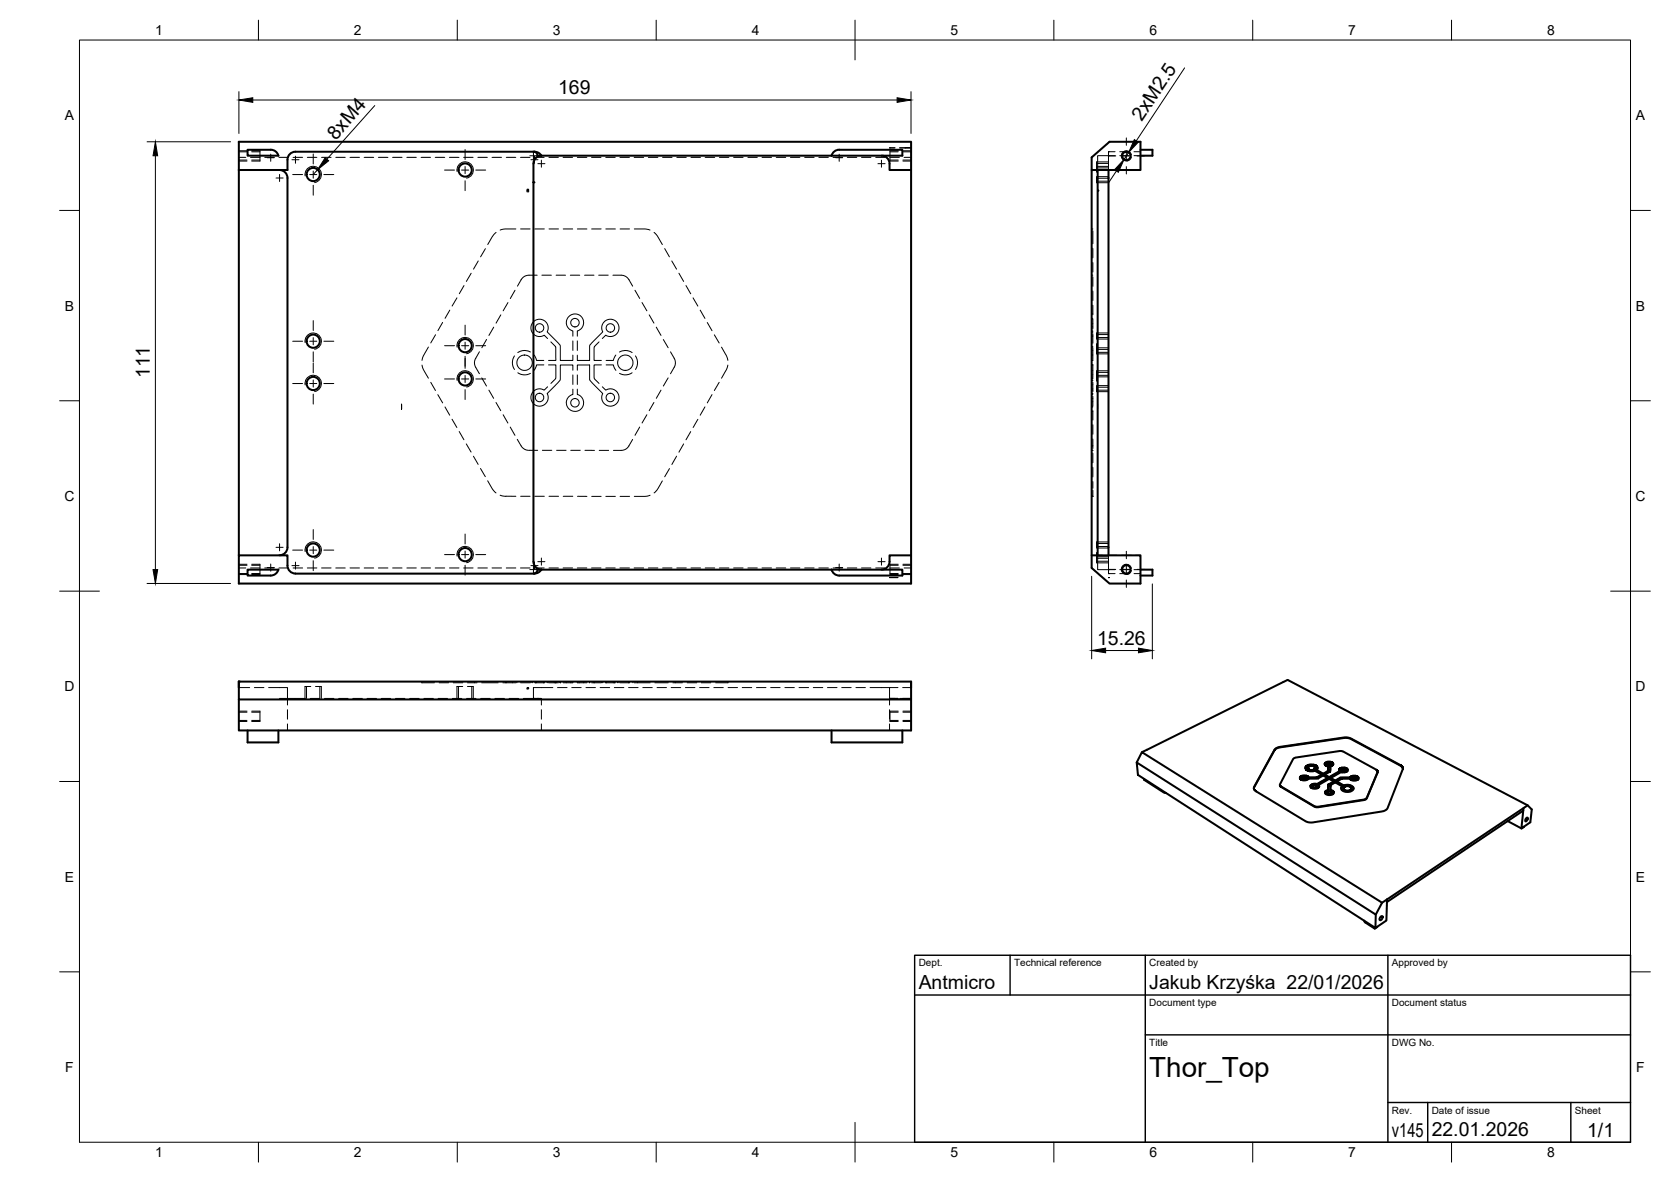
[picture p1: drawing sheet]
<svg xmlns="http://www.w3.org/2000/svg" width="420mm" height="297mm" viewBox="0 0 420 297" stroke-linecap="round" stroke-linejoin="round" font-family="sans-serif">
<!-- layer: Hidden -->
<g fill="none" stroke="#000" stroke-width=".25">
<path d="M60 39.5h1.8M60 38.1h2.1M63 39.5h2.4M63.3 38.1h2.1M65.4 37.9v2.6M66.6 39.5h2.3M70.1 39.5h2.4M73.7 39.5h2.4M77.3 39.5h2.4M80.9 39.5h2.3M84.4 39.5h2.4M88 39.5h2.4"/>
<path d="M91.6 39.5h2.4M95.1 39.5h2.4M98.7 39.5h2.4M102.3 39.5h2.4M105.9 39.5h2.3M109.4 39.5h2.4M113 39.5h2.4M116.6 39.5h2.4M120.2 39.5h2.3M123.7 39.5h2.4M127.3 39.5h2.4M130.9 39.5h2.4"/>
<path d="M134.5 39.5h2.3M138 39.5h2.4M141.6 39.5h2.4M145.2 39.5h2.4M148.7 39.5h2.4M152.3 39.5h2.4M155.9 39.5h2.4M159.4 39.5h2.4M163 39.5h2.4M166.6 39.5h2.4M170.2 39.5h2.4M173.7 39.5h2.4"/>
<path d="M177.3 39.5h2.4M180.9 39.5h2.4M184.5 39.5h2.3M188 39.5h2.4M191.6 39.5h2.4M195.2 39.5h2.4M198.8 39.5h2.3M202.3 39.5h2.4M205.9 39.5h2.4M209.5 39.5h2.4M213 39.5h2.4M216.6 39.5h2.4"/>
<path d="M220.2 39.5h2.4M223.7 37.2h.1M223.7 37.2h1.3M223.8 39.5h2.3M223.8 37.9v2.6M223.8 38.1h2M226.2 37.2h1.4M227 38.1h2.1M227.3 39.5h1.8M227.6 37.2h1.5h-1.5M278.7 37.2h.1M278.7 38.1v1"/>
<path d="M278.7 38.1h.1M278.7 39.1h.1M280.4 39.1h-4.4v3.6h1.2M280.4 38.1h-1.7v4.6M281.6 38.1h2.3M281.6 39.1h2.3M285.1 38.1h1.7M285.1 39.1h1.7M60 40.2h2.1M63.3 40.2h2.1M124.7 58.4l-1 1.1-1.1 2M129.7 57.5h-2.7l-1.2 .3"/>
<path d="M130.9 57.5h2.4M132.5 47.9h.4v-.4h-.4v.7h.4v-.3M134.1 45.8h.1M134.5 57.5h2.4M138 57.5h2.4M141.6 57.5h2.4M145.2 57.5h2.4M148.8 57.5h2.4M152.3 57.5h2.4M155.9 57.5h2.4M159.5 57.5h2.7l1.2 .3M164.5 58.4l.8 .9 1.2 2.2"/>
<path d="M223.8 40.2h2M227 40.2h2.1M274.5 57.5h.3M274.8 58v3.2M275.7 44.5v1.4M275.7 40.7v2.6M275.7 45.5h3M275.7 42.2h3M275.7 44.4h3M275.7 41.1h3M276 47.5l.3 .4-.3 .3M278.4 42.7h2.4"/>
<path d="M278.7 45.8h.1M282 42.7h2.4M285.6 42.7h1.2M113.1 77.9l-1.2 2.1M114.9 74.9l-1.2 2M116.7 71.8l-1.2 2M118.5 68.7l-1.2 2M120.2 65.6l-1.1 2M122 62.5l-1.2 2M125.9 79.1l-1.2 2.1M127.7 76l-1.2 2.1M129.5 72.9l-1.2 2.1"/>
<path d="M135.1 69.2h-2.3l-.9 .3-.7 .5-1.1 1.9M136.2 69.2h2.4M139.8 69.2h2.4M143.4 69.2h2.4M147 69.2h2.4M150.5 69.2h2.4M154.1 69.2h2.2l1 .3 .8 .7 1 1.7M159.7 72.9l1.1 2.1M161.4 76l1.2 2.1M163.2 79.1l1.2 2.1M167.1 62.5l1.2 2M168.9 65.6l1.2 2"/>
<path d="M170.7 68.7l1.2 2M172.5 71.8l1.2 2M174.3 74.9l1.2 2M176.1 77.9l1.1 2.1M274.5 69.2h.3M274.5 78.9h.3M274.8 62.4v2.4M274.8 66v2.4M274.8 69.6v2.4M274.8 73.1v2.4M274.8 76.7v2.4M106.1 91.7l.3 1.1 1.3 2.2"/>
<path d="M107.7 87.2l-1.3 2.3-.3 1.1M108.3 96.1l1.2 2M109.5 84.1l-1.2 2.1M110.1 99.2l1.2 2M111.3 81l-1.2 2.1M120.5 88.4l-1 1.9-.2 .8 .2 .9 1 1.9M121.1 95l1.2 2M122.3 85.3l-1.1 2.1M122.9 98.1l1.2 2M124.1 82.2l-1.2 2.1M129.3 89.4l-.4 .9-.1 1.1 .6 1.4M130.2 93.7l1.5 .5 .9-.1 .8-.3"/>
<path d="M133.4 88.5l-1.7-.4-1.5 .5M134.3 89.2l.6 1.4h1.8M136.7 91.7h-1.8l-.6 1.4M137.7 85.1l-.9-.9-.7 .3-.7 .1-.9-.3-.5-.4-.4-.9-.1-.8 .3-.8 .5-.7 .6-.3 1-.2 1 .4 .6 .6 .3 1-.2 1.2 3.2 3.4 .1 3.8h3.1v-1.4M137.9 91.7h1.9l-.1 3.4-1.2 1.3M138.5 85.9l1.2 1.3 .1 3.4h-1.9M144 97.8v1.3l-1.1 .7-.4 .7-.1 .7 .1 .8 .5 .8 .6 .3 .9 .3 1.4-.4 .5-.6 .3-.8v-.7l-.3-.9-.5-.5-.7-.4v-1.3M144 93v-1.3h-3.1l-.1 3.8-3.2 3.4 .2 1.2-.3 1-.7 .7-.8 .3-1.1-.2-.7-.4-.4-.6-.3-.8 .1-.9 .4-.7 .5-.5 .8-.3 .9 .1 .6 .3 .9-.9M144 84.5v-1.3l-1.1-.7-.4-.7-.1-.7 .1-.8 .5-.8 .6-.4 .9-.2 1.4 .4 .5 .5 .3 .8-.2 1.5-.6 .7-.7 .4v1.3M144 85.7v2.4M144 94.2v2.4M145.2 93v-1.3h3.1v3.7l3.3 3.5-.3 1.2 .4 1 .6 .7 .8 .3 1.2-.2 .6-.4 .5-.6 .2-.8v-.9l-.4-.6-.6-.6-.8-.3-.9 .1-.6 .3-.9-.9"/>
<path d="M145.2 85.7v2.4M145.2 94.2v2.4M150.6 85.9l-1.2 1.4v3.3h1.8M151.2 91.7h-1.8v3.3l1.2 1.4M151.4 85.1l.9-.9 .8 .3 .6 .1 .9-.3 .5-.4 .5-.9v-.8l-.2-.8-.5-.7-.7-.3-1-.2-.8 .3-.7 .7-.4 1 .3 1.2-3.3 3.4v3.8h-3.1v-1.4M152.4 91.7h1.8l.7 1.4M154.9 89.2l-.7 1.4h-1.8M155.8 88.5l1.6-.4 1.5 .5M158.9 93.7l-1.4 .5-1-.1-.7-.3M159.8 89.4l.5 1.5-.1 1-.4 .9M165 82.2l1.2 2.1M166.2 98.1l-1.2 2"/>
<path d="M166.8 85.3l1.2 2.1M168 95l-1.2 2M168.6 88.4l1 1.8 .2 .8-.2 1.1-1 1.8M177.8 81.1l1.2 2M179 99.2l-1.2 2M179.6 84.1l1.2 2.1M180.8 96.1l-1.2 2M181.4 87.2l1.2 2 .4 1.4M183 91.7l-.4 1.3-1.2 2M274.5 98.8h.3M274.5 93.1h.3M274.5 89.2h.3"/>
<path d="M274.5 80h.3M274.5 82.2h.3M274.5 81.4h.3M274.5 83.5h.3M274.5 99.1h.3M274.5 91.7h.3M274.5 95.2h.3M274.5 95.6h.3M274.5 96.7h.3M274.5 98.9h.3M274.5 97.7h.3M274.5 98.1h.3"/>
<path d="M274.5 95.5h.3M274.5 94.8h.3M274.5 94.2h.3M274.5 88.1h.3M274.5 90.6h.3M274.5 87.2h.3M274.5 84.2h.3M274.5 84.6h.3M274.5 80.2h.3M274.5 83.4h.3M274.5 87.1h.3M274.5 83.2h.3"/>
<path d="M274.5 95.1h.3M274.8 91.6v3.2M274.8 87.4v3.1M274.8 80.3v2.4M274.8 83.9v2.3M274.8 96v2.4M274.8 99.6v2.4M275.7 86.3v2.6M275.7 83.7v1.4M275.7 93.2v2.6M275.7 97v1.4M275.7 98.1h3"/>
<path d="M275.7 87.4h3M275.7 84.1h3M275.7 96.9h3M275.7 93.6h3M275.7 88.5h3M275.7 85.2h3M275.7 94.7h3M101 101.6v1.2M111.9 102.3l1.2 2M113.7 105.4l1.2 2M115.5 108.4l1.1 2.1M117.2 111.6l1.2 2"/>
<path d="M119 114.6l1.2 2.1M120.8 117.7l1.2 2.1M124.7 101.1l1.2 2.1M126.5 104.2l1.2 2.1M128.3 107.3l1.2 2.1M130.1 110.4l1.1 1.9 .7 .6 .9 .3h2.4M136.4 113.2h2.3M140 113.2h2.3M143.5 113.2h2.4M147.1 113.2h2.4M150.7 113.2h2.3M159.1 110.4l-1 1.8-.8 .7-1 .3h-2.1"/>
<path d="M160.8 107.3l-1.1 2.1M162.6 104.2l-1.2 2.1M164.4 101.1l-1.2 2.1M168.3 117.8l-1.2 2M170.1 114.6l-1.2 2.1M171.9 111.6l-1.2 2M173.7 108.5l-1.2 2M175.5 105.4l-1.2 2M177.2 102.3l-1.1 2M274.5 113.2h.3M274.5 101h.3M274.5 102.3h.3"/>
<path d="M274.5 100.1h.3M274.5 103.4h.3M274.5 102.1h.3M274.5 112h.3M274.5 112.1h.3M274.8 103.2v2.4M274.8 106.8v2.3M274.8 110.3v2.4M274.8 113.9v2.4M274.8 117.5v2.4M276 101.6v1.2M122.6 120.8l1.2 2.1 .9 1"/>
<path d="M125.8 124.4l1.2 .3h2.7M130.9 124.7h2.4M134.5 124.7h2.4M138 124.7h2.4M141.6 124.7h2.4M145.2 124.7h2.4M148.8 124.7h2.4M152.3 124.7h2.4M155.9 124.7h2.4M163.4 124.5l-1.2 .2h-2.7M166.5 120.8l-1.3 2.4-.7 .7M274.5 124.7h.3"/>
<path d="M274.8 123.2v1.5M274.8 121v1.7M274.8 124.7h.1M275.7 138.8v2.6M275.7 136.2v1.5M275.7 139.9h3M275.7 136.6h3M275.7 137.7h3M277.2 139.6h-1.2v3.6h2.7M278.4 139.6h2.4M278.7 139.6v4.6h1.7M282 139.6h2.4"/>
<path d="M285.6 139.6h1.2M60 142.7h1.8M60 144.1h2.1M60 142.1h2.1M63 142.7h2.4M63.3 144.1h2.1M63.3 142.1h2.1M65.4 141.8v2.6M66.6 142.7h2.3M70.1 142.7h2.4M73.7 142.7h2.4M77.3 142.7h2.4"/>
<path d="M80.9 142.7h2.3M84.4 142.7h2.4M88 142.7h2.4M91.6 142.7h2.4M95.1 142.7h2.4M98.7 142.7h2.4M102.3 142.7h2.4M105.9 142.7h2.3M109.4 142.7h2.4M113 142.7h2.4M116.6 142.7h2.4M120.2 142.7h2.3"/>
<path d="M123.7 142.7h2.4M127.3 142.7h2.4M130.9 142.7h2.4M134.5 142.7h2.3M138 142.7h2.4M141.6 142.7h2.4M145.2 142.7h2.4M148.7 142.7h2.4M152.3 142.7h2.4M155.9 142.7h2.4M159.4 142.7h2.4M163 142.7h2.4"/>
<path d="M166.6 142.7h2.4M170.2 142.7h2.4M173.7 142.7h2.4M177.3 142.7h2.4M180.9 142.7h2.4M184.5 142.7h2.3M188 142.7h2.4M191.6 142.7h2.4M195.2 142.7h2.4M198.8 142.7h2.3M202.3 142.7h2.4M205.9 142.7h2.4"/>
<path d="M209.5 142.7h2.4M213 142.7h2.4M216.6 142.7h2.4M220.2 142.7h2.4M223.7 145.1h2.1zM223.8 142.7h2.3M223.8 141.8v2.6M223.8 144.1h2M223.8 142.1h2M227 144.1h2.1M227 142.1h2.1M227.3 142.7h1.8"/>
<path d="M275.7 141h3M278.7 145.1h.1M278.7 145.1h.3zM278.7 143.2h.1M278.7 144.2h.1M280.4 143.2h-1.7v1M281.6 144.2h2.3M281.6 143.2h2.3M285.1 144.2h1.7M285.1 143.2h1.7M60 172.8h2.8M60 179h2.1"/>
<path d="M63.3 179h2.1M64 172.8h2.4M65.4 178.7v2.6M67.5 172.8h4.8v2.7h-2M72.3 178.4v2.3M76.7 172.5h1.4M76.8 175.5h-4.5v1.7M77.1 172.5v3M79.3 172.5h1.5M80.4 172.5v3h-2.4M81.6 175.5h2.3M85.2 175.5h2.3"/>
<path d="M88.7 175.5h2.4M92.3 175.5h2.4M95.9 175.5h2.3M99.4 175.5h2.4M101 172.8h.1M103 175.5h2.4M106.1 171.3v.3h3.1M106.6 175.5h2.4M110.2 175.5h2.3M110.4 171.6h2.4M113.7 175.5h2.4M114 171.6h2.4"/>
<path d="M114.9 172.5h1.5M115.3 172.5v3M117.3 175.5h2.4M117.5 172.5h1.5M117.6 171.6h2.4M118.6 172.5v3M119.3 171.3v.3M120.9 175.5h2.4M121.1 171.6h4.2M124.4 175.5h2.4M126.4 171.6h3.3M127.2 171.3v.3v-.3"/>
<path d="M128 175.5h2.4M128.8 171.3v.3M130 171.3v.3M130.9 171.6h2.4M131.6 175.5h2.5M132.5 172.8h.4v.3h-.4zM133.5 171.3v.3M133.8 171.3v.3M134.1 175.5h2M134.1 175.5h.1M134.6 171.3v.3M134.9 171.3v.3"/>
<path d="M135.1 175.5h.1M136.1 175.5v1.7M136.1 178.4v2.3M136.7 171.3v.3M136.8 171.3v.3h-2.3M137.6 171.3v.3M137.8 171.3v.3M138 171.6h2.4M139 172.8h-4.9v2.7h2M139.4 171.3v.3M139.7 171.3v.3M140.2 172.8h2.4"/>
<path d="M140.8 171.3v.3M140.9 171.3v.3M142.4 171.3v.3M143.5 171.3v.3M143.8 172.8h2.3M144 171.3v.3h-2.4M145.2 171.3v.3M145.2 171.6h2.4M145.6 171.3v.3M146.7 171.3v.3M147.3 172.8h2.4M148.3 171.3v.3"/>
<path d="M148.8 171.6h2.4M149.4 171.3v.3M150.9 172.8h2.4M151.3 171.3v.3M151.6 171.3v.3M152.3 171.3v.3h2.4M152.4 171.3v.3M154.2 171.3v.3M154.5 172.8h2.4M154.5 171.3v.3M155.3 171.3v.3M155.6 171.3v.3"/>
<path d="M155.9 171.6h2.4M158.1 172.8h2.3M158.1 171.3v.3v-.3M159.2 171.3v.3M159.5 171.6h4M160.3 171.3v.3M161.6 172.8h2.4M164.7 171.6h3.3M165.2 172.8h2.4M168.8 172.8h2.4M169.2 171.6h2.4M169.8 171.3v.3"/>
<path d="M172.3 172.8h2.4M172.8 171.6h2.4M175.9 172.8h2.4M176.4 171.6h2.3M179.5 172.8h2.4M183 171.3v.3h-3.1M183.1 172.8h2.3M186.6 172.8h2.4M190.2 172.8h2.4M193.8 172.8h2.4M197.4 172.8h2.3M200.9 172.8h2.4"/>
<path d="M204.5 172.8h2.4M208.1 172.8h2.4M211.6 172.8h2.4M215.2 172.8h2.4M218.8 172.8h4.9M223.7 175.5h2.1v.3M223.7 175.5h.1M223.7 175.5h2.1M223.7 178.4v2.3M223.8 178.7v2.6M223.8 179h2M225.8 172.8h-2.1v4.4"/>
<path d="M226.2 175.5h2.9M227 175.5h2.1h-1.5M227 172.8h2.1M227 179h2.1M60 181h2.1M63.3 181h2.1M72.3 181.9v1.7M136.1 181.9v1.7M223.7 181.9v1.7M223.8 181h2M227 181h2.1"/>
<circle cx="131.9" cy="91.2" r="1.93"/>
<circle cx="135.7" cy="99.9" r="1.06"/>
<circle cx="135.7" cy="82.4" r="1.05"/>
<circle cx="144.6" cy="81.1" r="1.06"/>
<circle cx="153.5" cy="99.9" r="1.06"/>
<circle cx="153.5" cy="82.4" r="1.06"/>
<circle cx="157.2" cy="91.2" r="1.93"/>
<circle cx="144.6" cy="101.2" r="1.07"/>
</g>
<!-- layer: Visible -->
<g fill="none" stroke="#000" stroke-width=".51">
<path d="M68.1 37.6a2 2 0 0 1 1.9 1.5h-7.7v-1.5h5.8M211 37.6h15.9v1.5h-91.8a.97 .97 0 0 0-1-1M211 37.6a2 2 0 0 0-1.9 1.5M221.7 39.1a2 2 0 0 1 2 2v1.6h5.4v-7.1h-169.1v7.1M286.8 37.6h3v1.5h-3M60 42.7v96.9M70.3 42.7a2 2 0 0 1 2 2M72.3 40.1a2 2 0 0 1 2-2h60.1l.8 .2 .9 .8a2 2 0 0 0-2 2v100a1.99 1.99 0 0 0 2 2l-.5 .7-1.2 .4-60.1-.1a2 2 0 0 1-2-2v-2.5h-12.3v7h169.1v-7M72.3 44.7v92.8a2 2 0 0 1-2 2M72.3 40.1v2.6h-12.3M134.1 45.8h.1M229.1 42.7v96.9"/>
<path d="M274.5 42.7h1.5v96.9M276 42.7h10.8v-7.1h-7.8l-4.5 3.9v103.2l4.5 3.9h7.8v-7h-10.8M278.7 42.7v96.9M229.1 139.6h-5.4a2.96 2.96 0 0 1-1 3.3l-1 .2M274.5 139.6h1.5M62.3 143.2l7.7-.1a2 2 0 0 1-1.9 1.5h-5.8zM209.1 143.2l-74-.1a1.01 1.01 0 0 1-1 1.1M209.1 143.1l17.8 .1v1.4h-15.9l-.8-.2a2 2 0 0 1-1.1-1.3zM286.8 143.2h3v1.4h-3M60 171.3h169.1v4.5h-169.1zM60 175.8v7.8h169.1v-7.8M60 171.3v1.5"/>
<path d="M229.1 171.3v1.5M62.3 183.6v3h7.7v-3M209.1 183.6v3h17.8v-3M285.8 191.6l60.1 38.2-.1 3.4-59.7-38.5zM285.8 191.6l1.3-2.6 60.4 37.9-1.6 2.9M287.1 189l36.7-18.1 60.3 31.5 1 1-.3 3.2-2.3 1.6 .5-4.5M287.7 195.7v.3l4.9 3.1 .6 .2M320.5 188.3l1.4-.6 16.9-2.4 .9 .3 12.4 6.7 .6 .5v.5l-3.8 9.7-.7 .7-18 3h-1l-1-.3-12.4-7.6-.5-.4 .1-.7zM325.2 190.7l.7-.3 11.3-1.7 8.9 4.7 .3 .5-2.7 6.6-.3 .3-12.5 1.9-9-5.3-.1-.3zM327.5 195.3l.6-.1 .4 .3-.7 .3-.4-.2zM328.5 195.5l-.1 .3-.4 .1-.5-.1-.1-.3M328.8 193l.2 .5 .5 .1 1-.1 .2-.5"/>
<path d="M328.9 192.8l.4-.3h.7l.5 .1 .2 .4-.4 .4-.8 .1-.6-.2zM329 195.4l-.5-.4-.7-.1-.8 .2-.2 .4 .5 .5 .8 .1 .9-.4h2.4l1.3-.8 1.1 .6-2.6 1.7-1.1-.1-.6 .6M330.1 197.6v.2l.4 .2 .5-.1 .2-.3M330.1 197.5l.7-.2 .4 .3-.3 .2-.4 .1-.4-.2zM331 193.5l.3-.6-.6-.6-1-.2-1.1 .3-.4 .5 .4 .6 .8 .3 1.2-.1 1.7 1.1-1.3 .7h-2l-.5-.4-.8-.1-.5 .2-.3 .4M331.1 195.3l-2.1 .1v.1M331.2 197l-1.3 .1-.4 .3v.3l.5 .4 .8 .1 .8-.3 .1-.3-.1-.3 .1 .3M331.3 193l-.7-.6-1-.2-.9 .3-.4 .6M331.6 197.3l2.6-1.6 1.1 .7-1.3 .9-.1 1.4-.5 .1-.2 .4M332.3 194.7l-1.2 .8M333.1 192.1l.3-.4 .5-.2 .9 .1 .4 .5M333.7 191.9l.6-.2 .4 .4-.7 .2-.3-.2z"/>
<path d="M333.7 199.2l.1 .2 .3 .2 .6-.1 .1-.3M333.8 199l.6-.2 .4 .4-.7 .3-.3-.2zM333.8 195.5l-2.6 1.7M333.9 193.7l-1.2 .8M333.9 192.6v1.3M333.9 197.6v1.1M333.9 198.6l-.5 .2-.2 .3 .2 .4 .5 .3 1-.1 .4-.3-.1-.6-.6-.3-.1 .2M334 197.2l-.1 .6M334.1 197.1l-.1 .2M334.2 195.3l-1.1-.6 1.1 .7 2.6-1.5-.1-.5 .4-.4 1-.1 .7 .4v.3l-.3 .4h-1.3l-2.6 1.5M334.5 192.6l.7-.4v-.3l-.2-.3-1.1-.2-.7 .4v.5l.7 .3v1.2l-1.2 .7-1.7-1 1.7 .9M334.5 193.4v-.8v1.3l-1.4 .8"/>
<path d="M334.5 198.5v-1v1.2l.6 .1 .3 .4M334.5 197.5l.1-.2 1.1-.7 1.8 1-.3 .6M334.7 192v.2l-.4 .2-.5-.1-.2-.3M335.3 196.4l-1.2 .8M336.7 193.6l.5-.5 .8-.1 .6 .2 .3 .4M336.8 193.8l-2.6 1.6M337 195.5l-1.3 .8M337.2 193.5l.1 .2 .3 .2h.5l.2-.4M337.4 193.3l.6-.1 .3 .3-.2 .2-.5 .1-.4-.2zM337.8 198.1l.2 .5 .6 .2 .8-.1 .4-.6M337.9 197.4l-1.8-1 1.8 1.1 .7-.2 1.1 .2 .6 .7M337.9 197.5l.5-.3 1.2 .1 .6 .5 .1 .5-.8 .6-1.2 .1-.7-.3-.3-.3-.1-.4 .3-.4"/>
<path d="M337.9 197.8l.5-.2h.7l.5 .2 .2 .4-.5 .4-.8 .1-.6-.4zM339.4 195.5l.5-.5 .8-.1 .7 .3 .2 .5-.3 .3-.6 .2-.8-.1-.5-.4h-2l-1.3 .7M339.4 195.4h-2.3l-.1 .2M340 195.5l.1 .4 .3 .1 .5-.1 .1-.3M340 195.4l.7-.1 .3 .3-.3 .2h-.4l-.3-.1zM341.6 195.6l-.4-.4-.9-.1-.8 .4h-2.5l-1.3 .8-1.1-.8 1.1 .7M346.4 193.9l-2.7 6.7-.3 .3-12 2-1-.2-8.3-5-.3-.5M352.7 193.2l-.5-.8-12.6-6.7-1.6-.3-16.2 2.4-.9 .3-.4 .4-5.2 9.7M379.1 206.3l3.4 1.9M382.7 208.1h.1M383.1 207.8l-.5 .3M383.8 205.6l.2-.1a.49 .49 0 0 1 0 .6 .49 .49 0 0 1-.5 .2z"/>
<path d="M384.1 202.4l-35.3 23.6-.1 .7 34.3-23 .1-.6M343 231.4l.3 .4 2.4 1.6 .6-.5M345.7 233.1v.3M347.2 230.4l.2-.2a.57 .57 0 0 1 .2 .7 .57 .57 0 0 1-.6 .4l-.1-.4zM347.5 226.9l1.3-.9-.2 5.3-2.8 1.9"/>
<circle cx="283.2" cy="39.2" r="1.05"/>
<circle cx="78.8" cy="43.9" r="1.66"/>
<circle cx="117" cy="42.7" r="1.66"/>
<circle cx="78.8" cy="85.7" r="1.66"/>
<circle cx="78.8" cy="96.4" r="1.66"/>
<circle cx="117" cy="86.9" r="1.66"/>
<circle cx="117" cy="95.2" r="1.66"/>
<circle cx="78.8" cy="138.2" r="1.66"/>
<circle cx="117" cy="139.4" r="1.66"/>
<circle cx="283.2" cy="143.1" r="1.05"/>
</g>
<g fill="#000">
<circle cx="134.1" cy="45.8" r=".25"/>
<circle cx="60" cy="171.3" r=".25"/>
<circle cx="328.7" cy="193.6" r=".25"/>
<circle cx="337.2" cy="194" r=".25"/>
</g>
<!-- layer: Visible Narrow -->
<path d="M284.5 39a1.28 1.28 0 0 0-1.5-1.1 1.28 1.28 0 0 0-1 1.5 1.28 1.28 0 0 0 1.4 1M76.7 44.2a2.06 2.06 0 0 1 1.7-2.4 2.06 2.06 0 0 1 2.4 1.7 2.06 2.06 0 0 1-1.7 2.4M114.9 43.1a2.06 2.06 0 0 1 1.7-2.4 2.06 2.06 0 0 1 2.4 1.7 2.06 2.06 0 0 1-1.7 2.4M76.7 86.1a2.06 2.06 0 0 1 1.7-2.4 2.06 2.06 0 0 1 2.4 1.7 2.06 2.06 0 0 1-1.7 2.4M76.7 96.7a2.06 2.06 0 0 1 1.7-2.4 2.06 2.06 0 0 1 2.4 1.7 2.06 2.06 0 0 1-1.7 2.4M114.9 95.6a2.06 2.06 0 0 1 1.7-2.4 2.06 2.06 0 0 1 2.4 1.7 2.06 2.06 0 0 1-1.7 2.4M114.9 87.2a2.06 2.06 0 0 1 1.7-2.4 2.06 2.06 0 0 1 2.4 1.7 2.06 2.06 0 0 1-1.7 2.4M76.7 138.6a2.06 2.06 0 0 1 1.7-2.4 2.06 2.06 0 0 1 2.4 1.7 2.06 2.06 0 0 1-1.7 2.4M114.9 139.7a2.06 2.06 0 0 1 1.7-2.4 2.06 2.06 0 0 1 2.4 1.7 2.06 2.06 0 0 1-1.7 2.4M284.5 142.9a1.28 1.28 0 0 0-1.5-1.1 1.28 1.28 0 0 0-1 1.5 1.28 1.28 0 0 0 1.4 1" fill="none" stroke="#000" stroke-width=".25"/>
<!-- layer: Hidden Narrow -->
<g fill="none" stroke="#000" stroke-width=".25">
<path d="M60 37.9h2.1M63.3 37.9h2.1M223.8 37.9h2M227 37.9h2.1M284.5 39.4l-.3 .6-.8 .5M60 40.5h2.1M63.3 40.5h2.1M223.8 40.5h2M227 40.5h2.1M275.7 45.9h3M275.7 41.8h3M275.7 44.8h3"/>
<path d="M275.7 40.7h3M275.7 87.8h3M275.7 83.7h3M275.7 97.3h3M275.7 93.2h3M275.7 88.9h3M275.7 84.8h3M275.7 98.4h3M275.7 94.3h3M275.7 136.2h3M275.7 137.3h3M60 144.4h2.1"/>
<path d="M60 141.8h2.1M63.3 144.4h2.1M63.3 141.8h2.1M223.8 144.4h2M223.8 141.8h2M227 144.4h2.1M227 141.8h2.1M275.7 140.3h3M275.7 141.4h3M284.5 143.3l-.3 .6-.8 .5M60 178.7h2.1M63.3 178.7h2.1"/>
<path d="M76.7 172.5v3M80.8 172.5v3M114.9 172.5v3M119 172.5v3M223.8 178.7h2M227 178.7h2.1M60 181.3h2.1M63.3 181.3h2.1M223.8 181.3h2M227 181.3h2.1"/>
</g>
<!-- layer: BORDER -->
<g fill="none" stroke="#000" stroke-width=".25">
<path d="M20 10.1h390v276.9h-390zM65 5.1v5M115 5.1v5M165 5.1v5M215 5.1v10M265 5.1v5M315 5.1v5M365 5.1v5M15 52.9h5M410 52.9h5M15 100.7h5M410 100.7h5"/>
<path d="M15 148.6h10M405 148.6h10M15 196.4h5M410 196.4h5M15 244.2h5M410 244.2h5M65 287v5M115 287v5M165 287v5M215 282.1v9.9M265 287v5M315 287v5"/>
<path d="M365 287v5"/>
</g>
<!-- layer: TITLEBLOCK -->
<path d="M230 240.1h180v46.9h-180zM230 250h180M254 240.1v9.9M288 240.1v46.9M349 240.1v46.9M288 260.1h122M349 277.1h61M359 277.1v9.9M395 277.1v9.9" fill="none" stroke="#000" stroke-width=".36"/>
<!-- layer: Smart Centers -->
<g fill="none" stroke="#000" stroke-width=".25">
<path d="M67.2 39.6h1.8M68.1 38.7v1.8M74.3 39.3v1.7M78.8 38.7v2.5M116.9 37.6v2.5M133.2 39.1h1.8M134.1 38.3v1.7M134.4 39.3v1.7M210.1 39.6h1.8M211 38.7v1.8M278.7 39.2h1.8M282.3 39.2h1.8"/>
<path d="M283.2 34.7v1.8M283.2 38.3v1.8M285.9 39.2h1.8M69.4 44.7h1.8M70.3 43.8v1.8M73.4 40.1h1.8M73.6 43.9h2.5M77.9 43.9h1.8M78.8 43v1.8M78.8 46.6v2.5M81.4 43.9h2.5M111.8 42.7h2.5"/>
<path d="M116.1 42.7h1.8M116.9 41.9v1.7M116.9 45.4v2.5M119.6 42.7h2.5M133.5 40.1h1.8M135.2 41.1h1.8M136.1 40.2v1.8M220.7 41.1h1.8M221.6 40.2v1.8M283.2 41.9v1.8M73.6 85.8h2.5M73.6 96.4h2.5"/>
<path d="M77.9 85.8h1.8M77.9 96.4h1.8M78.8 80.6v2.5M78.8 84.8v1.8M78.8 88.4v2.5M78.8 91.2v2.5M78.8 95.5v1.8M78.8 99v2.5M81.4 85.8h2.5M81.4 96.4h2.5M111.8 95.2h2.5M111.8 86.9h2.5"/>
<path d="M116.1 95.2h1.8M116.1 86.9h1.8M116.9 81.7v2.5M116.9 86v1.8M116.9 89.5v3.1M116.9 94.3v1.8M116.9 97.9v2.5M119.6 95.2h2.5M119.6 86.9h2.5M69.4 137.5h1.8M70.3 136.6v1.8M73.6 138.2h2.5"/>
<path d="M77.9 138.2h1.8M78.8 133.1v2.5M78.8 137.4v1.7M81.4 138.2h2.5M111.8 139.4h2.5M116.1 139.4h1.8M116.9 134.2v2.5M116.9 138.5v1.8M119.6 139.4h2.5M283.2 138.5v1.9M67.2 142.6h1.8M68.1 141.7v1.8"/>
<path d="M73.4 142.1h1.8M74.3 141.3v1.7M78.8 140.9v2.5M116.9 142.1v2.4M133.2 143.1h1.8M133.5 142.1h1.8M134.1 142.2v1.8M134.4 141.3v1.7M135.2 141.1h1.8M136.1 140.2v1.8M210.1 142.6h1.8M211 141.7v1.8"/>
<path d="M220.7 141.1h1.8M221.6 140.2v1.8M278.7 143.1h1.8M282.3 143.1h1.8M283.2 142.2v1.8M283.2 145.8v1.8M285.9 143.1h1.8"/>
</g>
<!-- layer: FD_Dimensions -->
<g fill="none" stroke="#000" stroke-width=".25">
<path d="M297.9 17.1l-12.2 18.3M37 35.6h21M39.1 39.1v104M60.1 23v10.5M63.6 25.1h162M94.2 26.5l-12 13.5M229.1 23v10.5M283.8 38.3l-1.2 1.8M79.9 42.6l-1.1 1.3M280.7 43l-1.9 2.9M37 146.6h21M274.5 144.8v20.8"/>
<path d="M289.8 146.7v18.9M278 163.5h8.3"/>
</g>
<path d="M39.1 35.6l.5 3.5h-1.1zM60.1 25.1l3.5-.5v1.1zM81.8 39.6l.8 .8-2.7 2.2zM225.6 24.6l3.5 .5-3.5 .6zM285.2 35.1l1 .6-2.4 2.6zM282.6 40.1l-1.4 3.2-1-.6zM38.5 143.1h1.1l-.5 3.5zM274.5 163.5l3.5-.6v1.1zM286.3 162.9l3.5 .6-3.5 .5z" fill="#000" stroke="#000" stroke-width=".25"/>
<text font-size="7" x="289" y="270.6">Thor_Top</text>
<g font-size="4.9">
<text x="140.3" y="23.7">169</text>
<text x="84.4" y="35.4" transform="rotate(-48 84.4 35.4)">8xM4</text>
<text x="287.1" y="30.6" transform="rotate(-56 287.1 30.6)">2xM2.5</text>
<text x="37.7" y="95" transform="rotate(-90 37.7 95)">111</text>
<text x="275.9" y="162">15.26</text>
<text x="231" y="248.5">Antmicro</text>
<text x="289" y="248.5">Jakub Krzyśka 22/01/2026</text>
<text x="350" y="285.7">v145</text>
<text x="360" y="285.5">22.01.2026</text>
<text x="399.1" y="285.7">1/1</text>
</g>
<g font-size="3.5">
<text x="39" y="8.8">1</text>
<text x="89" y="8.8">2</text>
<text x="139" y="8.8">3</text>
<text x="189" y="8.8">4</text>
<text x="239" y="8.8">5</text>
<text x="289" y="8.8">6</text>
<text x="339" y="8.8">7</text>
<text x="389" y="8.8">8</text>
<text x="16.3" y="30.2">A</text>
<text x="411.3" y="30.2">A</text>
<text x="16.3" y="78">B</text>
<text x="411.3" y="78">B</text>
<text x="16.2" y="125.9">C</text>
<text x="411.2" y="125.9">C</text>
<text x="16.2" y="173.7">D</text>
<text x="411.2" y="173.7">D</text>
<text x="16.3" y="221.6">E</text>
<text x="411.3" y="221.6">E</text>
<text x="16.4" y="269.4">F</text>
<text x="411.4" y="269.4">F</text>
<text x="39" y="290.8">1</text>
<text x="89" y="290.8">2</text>
<text x="139" y="290.8">3</text>
<text x="189" y="290.8">4</text>
<text x="239" y="290.8">5</text>
<text x="289" y="290.8">6</text>
<text x="339" y="290.8">7</text>
<text x="389" y="290.8">8</text>
</g>
<g font-size="2.5">
<text x="231" y="242.9">Dept.</text>
<text x="255" y="242.9">Technical reference</text>
<text x="289" y="242.9">Created by</text>
<text x="350" y="242.9">Approved by</text>
<text x="289" y="252.8">Document type</text>
<text x="350" y="252.8">Document status</text>
<text x="289" y="262.9">Title</text>
<text x="350" y="262.9">DWG No.</text>
<text x="350" y="279.9">Rev.</text>
<text x="360" y="279.9">Date of issue</text>
<text x="396" y="279.9">Sheet</text>
</g>
</svg>
